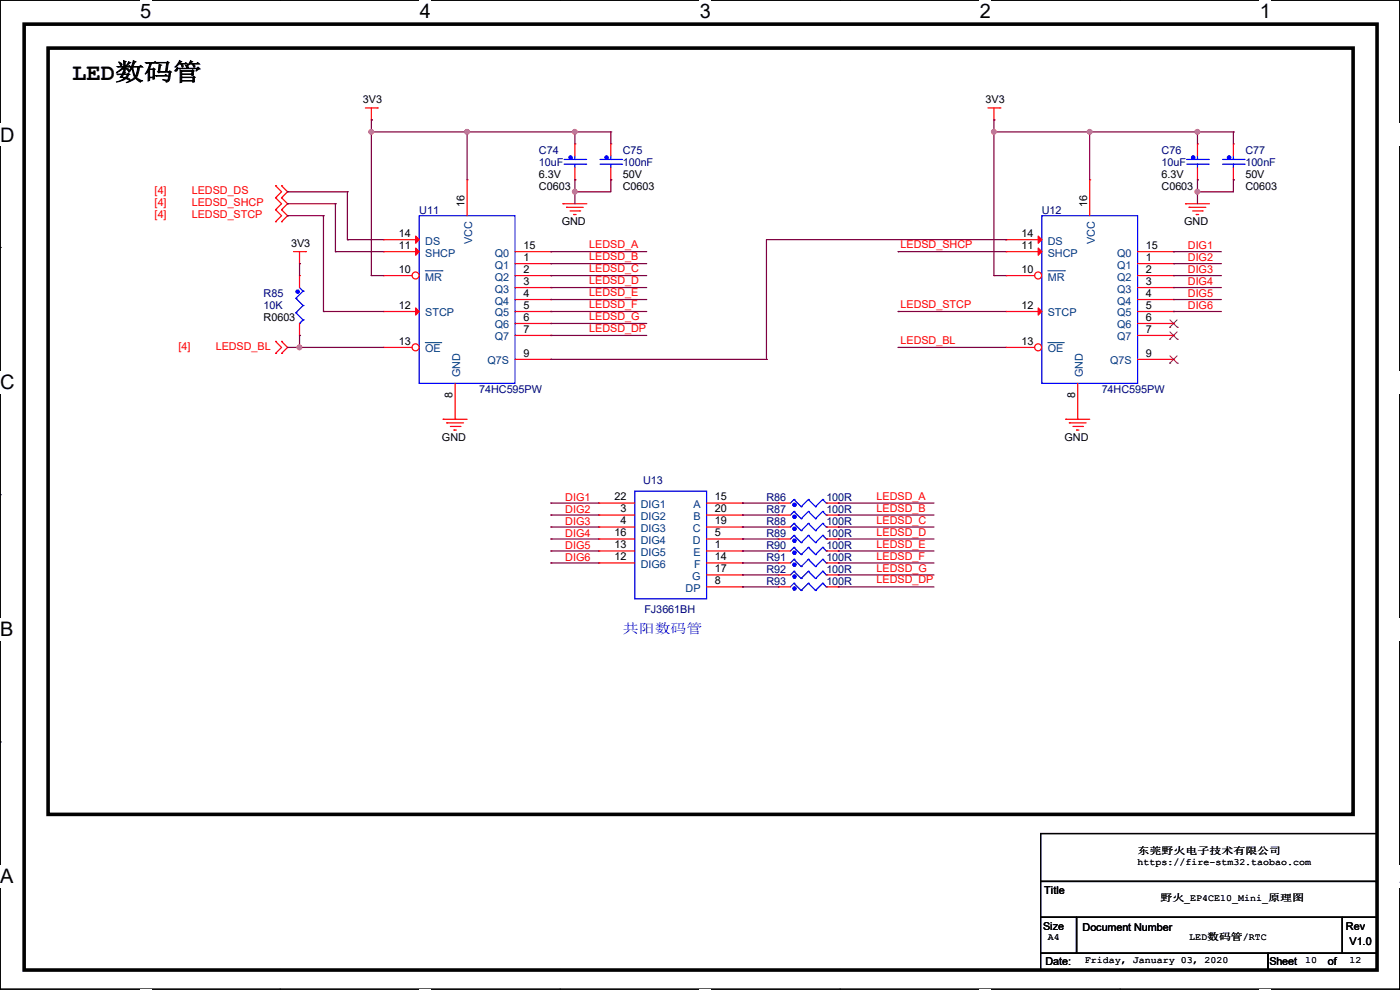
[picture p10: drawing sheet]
<svg xmlns="http://www.w3.org/2000/svg" width="297mm" height="210mm" viewBox="0 0 297 210" stroke-linecap="round" stroke-linejoin="round" font-family="sans-serif">
<path d="M0 0h297v209.8h-297z" fill="none" stroke="#000" stroke-width=".25"/>
<g fill="#fff">
<path d="M29.7 0h2.4v4.8h-2.4z"/>
<path d="M29.7 209.8h2.4v.2h-2.4z"/>
</g>
<path d="M59.4 0h.1M59.4 209.8h.1" fill="none" stroke="#000" stroke-width=".25"/>
<g fill="#fff">
<path d="M89.1 0h2.3v4.8h-2.3z"/>
<path d="M89.1 209.8h2.3v.2h-2.3z"/>
</g>
<path d="M118.8 0h.1M118.8 209.8h.1" fill="none" stroke="#000" stroke-width=".25"/>
<g fill="#fff">
<path d="M148.5 0h2.3v4.8h-2.3z"/>
<path d="M148.5 209.8h2.3v.2h-2.3z"/>
</g>
<path d="M178.2 0h.1M178.2 209.8h.1" fill="none" stroke="#000" stroke-width=".25"/>
<g fill="#fff">
<path d="M207.9 0h2.3v4.8h-2.3z"/>
<path d="M207.9 209.8h2.3v.2h-2.3z"/>
</g>
<path d="M237.6 0h.1M237.6 209.8h.1" fill="none" stroke="#000" stroke-width=".25"/>
<g fill="#fff">
<path d="M267.3 0h2.3v4.8h-2.3z"/>
<path d="M267.3 209.8h2.3v.2h-2.3z"/>
<path d="M0 26.2h3.1v4.8h-3.1z"/>
<path d="M297 26.2v4.8z"/>
<path d="M0 78.7h3.1v4.7h-3.1z"/>
<path d="M297 78.7v4.7z"/>
</g>
<path d="M0 52.5h.1M297 52.5h.1" fill="none" stroke="#000" stroke-width=".25"/>
<g fill="#fff">
<path d="M0 131.1h2.9v4.8h-2.9z"/>
<path d="M297 131.1v4.8z"/>
</g>
<path d="M0 104.9h.1M297 104.9h.1" fill="none" stroke="#000" stroke-width=".25"/>
<g fill="#fff">
<path d="M0 183.6h2.9v4.7h-2.9z"/>
<path d="M296.9 183.6h.1v4.7h-.1z"/>
</g>
<path d="M0 157.4h.1M297 157.4h.1M220.8 176.8h71.3v10.2h-71.3zM220.8 187h71.3v7.6h-71.3zM220.8 194.6h7.6v7.6h-7.6zM228.4 194.6h56.4v7.6h-56.4zM284.8 194.6h7.3v7.6h-7.3zM220.8 202.2h48.2v3.6h-48.2zM269 202.2h23.1v3.6h-23.1z" fill="none" stroke="#000" stroke-width=".25"/>
<path d="M5.1 5.1h287v200.7h-287zM10.2 10.2h276.9v162.6h-276.9z" fill="none" stroke="#000" stroke-width=".76"/>
<g fill="none" stroke="#f00" stroke-width=".25">
<path d="M58.5 39.4h.1M58.5 39.4l1.2 1.3-1.2 1.3M59.7 39.4h.1M59.7 39.4l1.3 1.3-1.3 1.3M77.5 22.9h2.6M78.8 25.4h.1M78.8 22.9v2.5M80.1 22.9h.1M129.6 30.5h.1M129.6 38.1h.1M129.6 30.5v2.6M129.6 35.6v2.5"/>
<path d="M209.6 22.9h2.5M210.9 25.4h.1M210.9 22.9v2.5M212.1 22.9h.1M58.5 42h.1M58.5 44.5h.1M58.5 47h.1M58.5 42l1.2 1.2-1.2 1.3M58.5 44.5l1.2 1.3-1.2 1.2M59.7 42h.1M59.7 44.5h.1M59.7 47h.1"/>
<path d="M59.7 42l1.3 1.2-1.3 1.3M59.7 44.5l1.3 1.3-1.3 1.2M62.3 53.4h2.5M63.5 55.9h.1M63.5 58.5h.1M63.5 53.4v2.5M63.5 58.5v2.5M64.8 53.4h.1M119.4 43.2h.1M119.4 43.2h5.1M120.2 44h.1M120.2 44h3.5"/>
<path d="M120.9 44.7h2.1M121.7 45.5h.1M121.7 45.5h.5M123 44.7h.1M251.5 43.2h.1M251.5 43.2h5.1M252.3 44h.1M252.3 44h3.5M253 44.7h2.1M253.8 45.5h.1M253.8 45.5h.5M255.1 44.7h.1"/>
<path d="M58.5 72.4h.1M58.5 75h.1M58.5 72.4l1.2 1.3-1.2 1.3M59.7 75h.1M59.7 72.4h.1M59.7 72.4l1.3 1.3-1.3 1.3M63.5 71.2h.1M63.5 68.6v2.6M94 88.9h.1M94 88.9h5.1M94.8 89.7h.1M94.8 89.7h3.5"/>
<path d="M95.5 90.5h2.1M96.3 91.2h.1M96.3 91.2h.5M97.6 90.5h.1M226.1 88.9h.1M226.1 88.9h5.1M226.9 89.7h.1M226.9 89.7h3.5M227.6 90.5h2.1M228.4 91.2h.1M228.4 91.2h.5M229.7 90.5h.1"/>
<path d="M127 119.4h.1M127 116.9h.1M127 114.3h.1M127 111.8h.1M127 109.3h.1M127 106.7h.1M127 111.8h7.7M127 116.9h7.7M127 106.7h7.7M127 119.4h7.7M127 114.3h7.7M127 109.3h7.7"/>
<path d="M149.9 111.8h7.6M149.9 116.9h7.6M149.9 106.7h7.6M149.9 119.4h7.6M149.9 114.3h7.6M149.9 109.3h7.6M157.5 119.4h.1M157.5 116.9h.1M157.5 114.3h.1M157.5 111.8h.1M157.5 109.3h.1M157.5 106.7h.1"/>
<path d="M165.1 111.8h.1M165.1 116.9h.1M165.1 106.7h.1M165.1 119.4h.1M165.1 111.8h2.6M165.1 116.9h2.6M165.1 106.7h2.6M165.1 119.4h2.6M175.3 111.8h2.5M175.3 116.9h2.5M175.3 106.7h2.5M175.3 119.4h2.5"/>
<path d="M177.8 111.8h.1M177.8 116.9h.1M177.8 106.7h.1M177.8 119.4h.1M149.9 122h7.6M149.9 124.5h7.6M157.5 124.5h.1M157.5 122h.1M165.1 122h.1M165.1 124.5h.1M165.1 122h2.6M165.1 124.5h2.6"/>
<path d="M175.3 122h2.5M175.3 124.5h2.5M177.8 122h.1M177.8 124.5h.1"/>
</g>
<g fill="none" stroke="#00f" stroke-width=".25">
<path d="M127.3 34.8h4.6M127.3 33.8h4.6M129.6 34.8h.1M129.6 33.8h.1M129.6 33.1v.7M129.6 34.8v.8M131.9 34.8h.1M131.9 33.8h.1M88.9 45.8h20.4v35.5h-20.4zM62.8 63.3h.1M62.8 66.3h.1M62.8 63.3l1.5 1.5"/>
<path d="M62.8 66.3l1.5 1.6M63.5 68.6h.1M63.5 61l.8 .8M64.3 61.8h.1M64.3 64.8h.1M64.3 67.9h.1M64.3 61.8l-1.5 1.5M64.3 64.8l-1.5 1.5M64.3 67.9l-.8 .7M134.7 104.2h15.2v22.8h-15.2zM168.4 111h.1M168.4 116.1h.1"/>
<path d="M168.4 106h.1M168.4 118.7h.1M168.4 111l-.7 .8M168.4 111l1.6 1.6M168.4 116.1l-.7 .8M168.4 116.1l1.6 1.5M168.4 106l-.7 .7M168.4 106l1.6 1.5M168.4 118.7l-.7 .7M168.4 118.7l1.6 1.5M170 112.6h.1M170 117.6h.1"/>
<path d="M170 107.5h.1M171.5 111h.1M171.5 116.1h.1M171.5 106h.1M171.5 118.7h.1M171.5 111l-1.5 1.6M171.5 111l1.5 1.6M171.5 116.1l-1.5 1.5M171.5 116.1l1.5 1.5M171.5 106l-1.5 1.5M171.5 106l1.5 1.5M171.5 118.7l-1.5 1.5"/>
<path d="M171.5 118.7l1.5 1.5M173 112.6h.1M173 117.6h.1M173 107.5h.1M174.5 111h.1M174.5 116.1h.1M174.5 106h.1M174.5 118.7h.1M174.5 111l-1.5 1.6M174.5 111l.8 .8M174.5 116.1l-1.5 1.5M174.5 116.1l.8 .8"/>
<path d="M174.5 106l-1.5 1.5M174.5 106l.8 .7M174.5 118.7l-1.5 1.5M174.5 118.7l.8 .7M175.3 111.8h.1M175.3 116.9h.1M175.3 106.7h.1M175.3 119.4h.1M168.4 121.2h.1M168.4 123.7h.1M168.4 121.2l-.7 .8M168.4 121.2l1.6 1.5"/>
<path d="M168.4 123.7l-.7 .8M168.4 123.7l1.6 1.6M170 122.7h.1M170 125.3h.1M170 120.2h.1M171.5 121.2h.1M171.5 123.7h.1M171.5 121.2l-1.5 1.5M171.5 121.2l1.5 1.5M171.5 123.7l-1.5 1.6M171.5 123.7l1.5 1.6M173 122.7h.1"/>
<path d="M173 125.3h.1M173 120.2h.1M174.5 121.2h.1M174.5 123.7h.1M174.5 121.2l-1.5 1.5M174.5 121.2l.8 .8M174.5 123.7l-1.5 1.6M174.5 123.7l.8 .8M175.3 122h.1M175.3 124.5h.1"/>
</g>
<g fill="#00f" stroke="#00f" stroke-width=".25">
<circle cx="128.7" cy="33.4" r=".36"/>
<circle cx="168.5" cy="122.3" r=".36"/>
<circle cx="63.1" cy="61.9" r=".36"/>
<circle cx="168.5" cy="112.2" r=".36"/>
<circle cx="168.5" cy="117.2" r=".36"/>
<circle cx="168.5" cy="124.9" r=".36"/>
<circle cx="168.5" cy="107.1" r=".36"/>
<circle cx="168.5" cy="119.8" r=".36"/>
</g>
<circle cx="88.2" cy="58.4" r=".74" fill="#fff" stroke="#f00" stroke-width=".25"/>
<g fill="none" stroke="#f00" stroke-width=".25">
<path d="M99.1 38.1h.1M99.1 38.1v7.7M81.3 58.5h.1M81.3 50.8h.1M81.3 53.4h.1M81.3 58.5h6.1M81.3 50.8h7.6M81.3 53.4h7.6M109.3 58.5h7.6M109.3 55.9h7.6M109.3 53.4h7.6M116.9 55.9h.1"/>
<path d="M116.9 58.5h.1M116.9 53.4h.1M81.3 66.1h.1M81.3 66.1h7.6M109.3 71.2h7.6M109.3 66.1h7.6M109.3 61h7.6M109.3 63.5h7.6M116.9 71.2h.1M116.9 66.1h.1M116.9 61h.1M116.9 63.5h.1"/>
</g>
<path d="M90.2 57.4h3.6M93.8 57.4h.1" fill="none" stroke="#004080" stroke-width=".21"/>
<g fill="#f00" stroke="#f00" stroke-width=".25">
<path d="M88.2 50.1l.7 .7-.7 .8z"/>
<path d="M88.2 65.3l.7 .8-.7 .7z"/>
<path d="M88.2 52.6l.7 .8-.7 .7z"/>
</g>
<circle cx="88.2" cy="73.7" r=".74" fill="#fff" stroke="#f00" stroke-width=".25"/>
<path d="M81.3 73.7h.1M81.3 73.7h6.1M109.3 68.6h7.6M109.3 76.2h7.6M116.9 68.6h.1M116.9 76.2h.1M96.6 88.9h.1M96.6 81.3v7.6" fill="none" stroke="#f00" stroke-width=".25"/>
<path d="M90.2 72.7h3.3M93.5 72.7h.1" fill="none" stroke="#004080" stroke-width=".21"/>
<path d="M221 45.8h20.3v35.5h-20.3z" fill="none" stroke="#00f" stroke-width=".25"/>
<circle cx="220.2" cy="58.4" r=".74" fill="#fff" stroke="#f00" stroke-width=".25"/>
<g fill="none" stroke="#f00" stroke-width=".25">
<path d="M231.2 38.1h.1M231.2 38.1v7.7M213.4 58.5h.1M213.4 50.8h.1M213.4 53.4h.1M213.4 58.5h6.1M213.4 50.8h7.6M213.4 53.4h7.6M241.3 58.5h7.7M241.3 55.9h7.7M241.3 53.4h7.7M249 55.9h.1"/>
<path d="M249 58.5h.1M249 53.4h.1M213.4 66.1h.1M213.4 66.1h7.6M241.3 71.2h7.7M241.3 66.1h7.7M241.3 61h7.7M241.3 63.5h7.7M249 71.2h.1M249 66.1h.1M249 61h.1M249 63.5h.1"/>
</g>
<path d="M222.3 57.4h3.5M225.8 57.4h.1" fill="none" stroke="#004080" stroke-width=".21"/>
<g fill="#f00" stroke="#f00" stroke-width=".25">
<path d="M220.3 50.1l.7 .7-.7 .8z"/>
<path d="M220.3 65.3l.7 .8-.7 .7z"/>
<path d="M220.3 52.6l.7 .8-.7 .7z"/>
</g>
<path d="M248.2 72h.1M248.2 70.4l1.6 1.6M249.7 70.4l-1.5 1.6M249.8 72h.1" fill="none" stroke="#804000" stroke-width=".21"/>
<circle cx="220.2" cy="73.7" r=".74" fill="#fff" stroke="#f00" stroke-width=".25"/>
<g fill="none" stroke="#f00" stroke-width=".25">
<path d="M122 30.5h.1M122 38.1h.1M122 30.5v2.6M122 35.6v2.5M254 30.5h.1M254 38.1h.1M254 30.5v2.6M254 35.6v2.5M261.7 30.5h.1M261.7 38.1h.1M261.7 30.5v2.6M261.7 35.6v2.5"/>
<path d="M213.4 73.7h.1M213.4 73.7h6.1M241.3 68.6h7.7M241.3 76.2h7.7M249 68.6h.1M249 76.2h.1M228.6 88.9h.1M228.6 81.3v7.6M165.1 109.3h.1M165.1 114.3h.1M165.1 109.3h2.6M165.1 114.3h2.6"/>
<path d="M175.3 109.3h2.5M175.3 114.3h2.5M177.8 109.3h.1M177.8 114.3h.1"/>
</g>
<path d="M222.3 72.7h3.3M225.6 72.7h.1" fill="none" stroke="#004080" stroke-width=".21"/>
<path d="M248.2 69.4h.1M248.2 77h.1M248.2 67.9l1.6 1.5M248.2 75.5l1.6 1.5M249.7 67.9l-1.5 1.5M249.7 75.5l-1.5 1.5M249.8 69.4h.1M249.8 77h.1" fill="none" stroke="#804000" stroke-width=".21"/>
<g fill="none" stroke="#00f" stroke-width=".25">
<path d="M119.7 34.8h4.5M119.7 33.8h4.5M122 34.8h.1M122 33.8h.1M122 33.1v.7M122 34.8v.8M124.2 34.8h.1M124.2 33.8h.1M251.8 34.8h4.5M251.8 33.8h4.5M254 34.8h.1M254 33.8h.1"/>
<path d="M254 33.1v.7M254 34.8v.8M256.3 34.8h.1M256.3 33.8h.1M259.4 34.8h4.5M259.4 33.8h4.5M261.7 34.8h.1M261.7 33.8h.1M261.7 33.1v.7M261.7 34.8v.8M263.9 34.8h.1M263.9 33.8h.1"/>
<path d="M168.4 108.5h.1M168.4 113.6h.1M168.4 108.5l-.7 .8M168.4 108.5l1.6 1.5M168.4 113.6l-.7 .7M168.4 113.6l1.6 1.5M170 110h.1M170 115.1h.1M171.5 108.5h.1M171.5 113.6h.1M171.5 108.5l-1.5 1.5M171.5 108.5l1.5 1.5"/>
<path d="M171.5 113.6l-1.5 1.5M171.5 113.6l1.5 1.5M173 110h.1M173 115.1h.1M174.5 108.5h.1M174.5 113.6h.1M174.5 108.5l-1.5 1.5M174.5 108.5l.8 .8M174.5 113.6l-1.5 1.5M174.5 113.6l.8 .7M175.3 109.3h.1M175.3 114.3h.1"/>
</g>
<g fill="#00f" stroke="#00f" stroke-width=".25">
<circle cx="253.1" cy="33.4" r=".36"/>
<circle cx="168.5" cy="109.6" r=".36"/>
<circle cx="121.1" cy="33.4" r=".36"/>
<circle cx="260.8" cy="33.4" r=".36"/>
<circle cx="168.5" cy="114.7" r=".36"/>
</g>
<g fill="none" stroke="#800040" stroke-width=".25">
<path d="M78.8 28h.1M78.8 25.4h.1M78.8 28h50.8M78.8 25.4v33.1M99.1 28h.1M99.1 28v10.1M122 38.1h.1M122 28h.1M122 28v2.5M122 38.1v5.1M129.6 38.1h.1M129.6 28h.1"/>
<path d="M129.6 28v2.5M129.6 38.1v2.6h-7.6M210.9 28h.1M210.9 25.4h.1M210.9 28h50.8M210.9 25.4v33.1M231.2 28h.1M231.2 28v10.1M254 38.1h.1M254 28h.1M254 28v2.5M254 38.1v5.1"/>
<path d="M261.7 38.1h.1M261.7 28h.1M261.7 38.1v2.6h-7.7M261.7 28v2.5M61 45.8h.1M61 43.2h.1M61 40.7h.1M61 40.7h12.7M61 45.8h7.6M61 43.2h10.2M63.5 55.9h.1M63.5 55.9v2.6"/>
<path d="M68.6 45.8h.1M68.6 45.8v20.3M71.2 43.2h.1M71.2 53.4h.1M71.2 53.4h10.1M71.2 43.2v10.2M73.7 40.7h.1M73.7 50.8h.1M73.7 40.7v10.1M73.7 50.8h7.6M78.8 58.5h.1M78.8 58.5h2.5"/>
<path d="M116.9 53.4h.1M116.9 55.9h.1M116.9 58.5h.1M116.9 53.4h20.3M116.9 55.9h20.3M116.9 58.5h20.3M122 40.7h.1M190.5 53.4h.1M190.5 53.4h22.9M210.9 58.5h.1M210.9 58.5h2.5M213.4 50.8h.1"/>
<path d="M213.4 50.8h-50.8v25.4M249 53.4h.1M249 55.9h.1M249 58.5h.1M249 53.4h10.1M249 55.9h10.1M249 58.5h10.1M254 40.7h.1M61 73.7h.1M61 73.7h20.3M63.5 71.2h.1M63.5 73.7h.1"/>
<path d="M63.5 71.2v2.5M68.6 66.1h.1M68.6 66.1h12.7M116.9 61h.1M116.9 66.1h.1M116.9 68.6h.1M116.9 63.5h.1M116.9 71.2h.1M116.9 76.2h.1M116.9 61h20.3M116.9 66.1h20.3M116.9 68.6h20.3"/>
<path d="M116.9 63.5h20.3M116.9 71.2h20.3M116.9 76.2h45.7M162.6 76.2h.1M190.5 73.7h.1M190.5 66.1h.1M190.5 73.7h22.9M190.5 66.1h22.9M249 61h.1M249 63.5h.1M249 66.1h.1M249 61h10.1"/>
<path d="M249 66.1h10.1M249 63.5h10.1M116.9 106.7h.1M116.9 109.3h.1M116.9 111.8h.1M116.9 114.3h.1M116.9 116.9h.1M116.9 119.4h.1M116.9 106.7h10.1M116.9 109.3h10.1M116.9 111.8h10.1M116.9 114.3h10.1"/>
<path d="M116.9 116.9h10.1M116.9 119.4h10.1M157.5 106.7h.1M157.5 109.3h.1M157.5 111.8h.1M157.5 114.3h.1M157.5 116.9h.1M157.5 119.4h.1M157.5 106.7h7.6M157.5 109.3h7.6M157.5 111.8h7.6M157.5 114.3h7.6"/>
<path d="M157.5 116.9h7.6M157.5 119.4h7.6M177.8 106.7h.1M177.8 109.3h.1M177.8 111.8h.1M177.8 114.3h.1M177.8 119.4h.1M177.8 116.9h.1M177.8 106.7h20.4M177.8 109.3h20.4M177.8 111.8h20.4M177.8 114.3h20.4"/>
<path d="M177.8 116.9h20.4M177.8 119.4h20.4M157.5 122h.1M157.5 124.5h.1M157.5 122h7.6M157.5 124.5h7.6M177.8 122h.1M177.8 124.5h.1M177.8 122h20.4M177.8 124.5h20.4"/>
</g>
<g fill="#f0f" stroke="#f0f" stroke-width=".25">
<circle cx="121.9" cy="40.7" r=".49"/>
<circle cx="121.9" cy="28" r=".49"/>
<circle cx="99.1" cy="28" r=".49"/>
<circle cx="63.5" cy="73.7" r=".49"/>
<circle cx="78.8" cy="28" r=".49"/>
<circle cx="254" cy="28" r=".49"/>
<circle cx="231.2" cy="28" r=".49"/>
<circle cx="254" cy="40.7" r=".49"/>
<circle cx="210.8" cy="28" r=".49"/>
</g>
<text font-size="5.1" x="15.3" y="17">LED数码管</text>
<g font-size="4.2">
<text x="29.7" y="3.9">5</text>
<text x="89.1" y="3.9">4</text>
<text x="148.5" y="3.9">3</text>
<text x="207.9" y="3.9">2</text>
<text x="267.3" y="3.9">1</text>
<text x="0" y="30.1">D</text>
<text x="0" y="82.5">C</text>
<text x="0" y="135">B</text>
<text x="0" y="187.4">A</text>
<text x="297" y="187.4">A</text>
</g>
<text font-size="2.8" fill="#00f" x="132.1" y="134.4">共阳数码管</text>
<g font-size="2.3">
<text x="77" y="21.9">3V3</text>
<text x="209.1" y="21.9">3V3</text>
<text x="114.3" y="37.7">6.3V</text>
<text x="114.3" y="40.2">C0603</text>
<text x="132.1" y="37.7">50V</text>
<text x="132.1" y="40.2">C0603</text>
<text x="246.4" y="37.7">6.3V</text>
<text x="246.4" y="40.2">C0603</text>
<text x="264.2" y="37.7">50V</text>
<text x="264.2" y="40.2">C0603</text>
<text x="98.6" y="44" transform="rotate(-90 98.6 44)">16</text>
<text x="119.2" y="47.8">GND</text>
<text x="230.6" y="44" transform="rotate(-90 230.6 44)">16</text>
<text x="251.3" y="47.8">GND</text>
<text x="61.8" y="52.4">3V3</text>
<text x="84.6" y="50.3">14</text>
<text x="84.6" y="52.8">11</text>
<text x="111" y="52.8">15</text>
<text x="216.7" y="50.3">14</text>
<text x="216.7" y="52.8">11</text>
<text x="243.1" y="52.8">15</text>
<text x="84.6" y="57.9">10</text>
<text x="111" y="55.4">1</text>
<text x="111" y="57.9">2</text>
<text x="216.7" y="57.9">10</text>
<text x="243.1" y="55.4">1</text>
<text x="243.1" y="57.9">2</text>
<text x="84.6" y="65.5">12</text>
<text x="111" y="65.5">5</text>
<text x="111" y="60.5">3</text>
<text x="111" y="63">4</text>
<text x="216.7" y="65.5">12</text>
<text x="243.1" y="65.5">5</text>
<text x="243.1" y="60.5">3</text>
<text x="243.1" y="63">4</text>
<text x="55.9" y="68.2">R0603</text>
<text x="111" y="70.6">7</text>
<text x="111" y="68.1">6</text>
<text x="243.1" y="70.6">7</text>
<text x="243.1" y="68.1">6</text>
<text x="84.6" y="73.2">13</text>
<text x="111" y="75.7">9</text>
<text x="216.7" y="73.2">13</text>
<text x="243.1" y="75.7">9</text>
<text x="96" y="84.4" transform="rotate(-90 96 84.4)">8</text>
<text x="228.1" y="84.4" transform="rotate(-90 228.1 84.4)">8</text>
<text x="93.8" y="93.6">GND</text>
<text x="225.9" y="93.6">GND</text>
<text x="130.3" y="106.2">22</text>
<text x="151.7" y="106.2">15</text>
<text x="130.3" y="113.8">16</text>
<text x="131.6" y="111.3">4</text>
<text x="131.6" y="108.7">3</text>
<text x="151.7" y="113.8">5</text>
<text x="151.7" y="111.3">19</text>
<text x="151.7" y="108.7">20</text>
<text x="130.3" y="118.9">12</text>
<text x="130.3" y="116.3">13</text>
<text x="151.7" y="118.9">14</text>
<text x="151.7" y="116.3">1</text>
<text x="151.7" y="124">8</text>
<text x="151.7" y="121.4">17</text>
<text x="221.5" y="189.6">Title</text>
<text x="221.3" y="197.2">Size</text>
<text x="229.7" y="197.4">Document Number</text>
<text x="285.5" y="197.2">Rev</text>
<text x="286.3" y="200.5">V1.0</text>
<text x="221.8" y="204.8">Date:</text>
<text x="269.3" y="204.8">Sheet</text>
<text x="281.7" y="204.8">of</text>
</g>
<g font-size="2.3" fill="#000080">
<text x="114.3" y="32.6">C74</text>
<text x="114.3" y="35.1">10uF</text>
<text x="132.1" y="32.6">C75</text>
<text x="132.1" y="35.1">100nF</text>
<text x="246.4" y="32.6">C76</text>
<text x="246.4" y="35.1">10uF</text>
<text x="264.2" y="32.6">C77</text>
<text x="264.2" y="35.1">100nF</text>
<text x="88.9" y="45.3">U11</text>
<text x="221" y="45.3">U12</text>
<text x="55.9" y="63.1">R85</text>
<text x="55.9" y="65.6">10K</text>
<text x="101.6" y="83.4">74HC595PW</text>
<text x="233.7" y="83.4">74HC595PW</text>
<text x="136.4" y="102.7">U13</text>
<text x="162.6" y="106.3">R86</text>
<text x="175.3" y="106.3">100R</text>
<text x="162.6" y="111.3">R88</text>
<text x="162.6" y="108.8">R87</text>
<text x="162.6" y="113.9">R89</text>
<text x="175.3" y="111.3">100R</text>
<text x="175.3" y="108.8">100R</text>
<text x="175.3" y="113.9">100R</text>
<text x="162.6" y="116.4">R90</text>
<text x="162.6" y="119">R91</text>
<text x="175.3" y="116.4">100R</text>
<text x="175.3" y="119">100R</text>
<text x="162.6" y="121.5">R92</text>
<text x="162.6" y="124">R93</text>
<text x="175.3" y="121.5">100R</text>
<text x="175.3" y="124">100R</text>
<text x="136.7" y="130.1">FJ3661BH</text>
</g>
<g font-size="2.3" fill="#f00">
<text x="32.8" y="41.2">[4]</text>
<text x="40.7" y="41.2">LEDSD_DS</text>
<text x="32.8" y="43.8">[4]</text>
<text x="32.8" y="46.3">[4]</text>
<text x="40.7" y="43.8">LEDSD_SHCP</text>
<text x="40.7" y="46.3">LEDSD_STCP</text>
<text x="125" y="52.7">LEDSD_A</text>
<text x="191.1" y="52.7">LEDSD_SHCP</text>
<text x="252" y="52.9">DIG1</text>
<text x="125" y="55.2">LEDSD_B</text>
<text x="125" y="57.7">LEDSD_C</text>
<text x="252" y="55.4">DIG2</text>
<text x="252" y="58">DIG3</text>
<text x="125" y="60.3">LEDSD_D</text>
<text x="125" y="65.4">LEDSD_F</text>
<text x="125" y="62.8">LEDSD_E</text>
<text x="191.1" y="65.4">LEDSD_STCP</text>
<text x="252" y="60.5">DIG4</text>
<text x="252" y="63">DIG5</text>
<text x="252" y="65.6">DIG6</text>
<text x="125" y="67.9">LEDSD_G</text>
<text x="125" y="70.4">LEDSD_DP</text>
<text x="37.9" y="74.3">[4]</text>
<text x="45.8" y="74.3">LEDSD_BL</text>
<text x="191.1" y="73">LEDSD_BL</text>
<text x="119.9" y="106.2">DIG1</text>
<text x="186" y="106">LEDSD_A</text>
<text x="119.9" y="108.8">DIG2</text>
<text x="119.9" y="111.3">DIG3</text>
<text x="119.9" y="113.8">DIG4</text>
<text x="186" y="108.5">LEDSD_B</text>
<text x="186" y="111.1">LEDSD_C</text>
<text x="186" y="113.6">LEDSD_D</text>
<text x="119.9" y="116.4">DIG5</text>
<text x="119.9" y="118.9">DIG6</text>
<text x="186" y="118.7">LEDSD_F</text>
<text x="186" y="116.2">LEDSD_E</text>
<text x="186" y="121.2">LEDSD_G</text>
<text x="186" y="123.8">LEDSD_DP</text>
</g>
<g font-size="2.3" fill="#004080">
<text x="90.2" y="51.9">DS</text>
<text x="100.2" y="51.9" transform="rotate(-90 100.2 51.9)">VCC</text>
<text x="222.3" y="51.9">DS</text>
<text x="232.2" y="51.9" transform="rotate(-90 232.2 51.9)">VCC</text>
<text x="90.2" y="59.5">MR</text>
<text x="90.2" y="54.4">SHCP</text>
<text x="104.9" y="57">Q1</text>
<text x="104.9" y="59.5">Q2</text>
<text x="104.9" y="54.4">Q0</text>
<text x="222.3" y="59.5">MR</text>
<text x="222.3" y="54.4">SHCP</text>
<text x="237" y="57">Q1</text>
<text x="237" y="59.5">Q2</text>
<text x="237" y="54.4">Q0</text>
<text x="104.9" y="62.1">Q3</text>
<text x="104.9" y="64.6">Q4</text>
<text x="237" y="62.1">Q3</text>
<text x="237" y="64.6">Q4</text>
<text x="90.2" y="67.1">STCP</text>
<text x="104.9" y="67.1">Q5</text>
<text x="104.9" y="69.7">Q6</text>
<text x="222.3" y="67.1">STCP</text>
<text x="237" y="67.1">Q5</text>
<text x="237" y="69.7">Q6</text>
<text x="90.2" y="74.8">OE</text>
<text x="103.4" y="77.3">Q7S</text>
<text x="104.9" y="72.2">Q7</text>
<text x="222.3" y="74.8">OE</text>
<text x="235.5" y="77.3">Q7S</text>
<text x="237" y="72.2">Q7</text>
<text x="97.6" y="80.1" transform="rotate(-90 97.6 80.1)">GND</text>
<text x="229.7" y="80.1" transform="rotate(-90 229.7 80.1)">GND</text>
<text x="135.9" y="107.8">DIG1</text>
<text x="147.1" y="107.8">A</text>
<text x="135.9" y="112.9">DIG3</text>
<text x="135.9" y="110.3">DIG2</text>
<text x="147" y="112.9">C</text>
<text x="147.1" y="110.3">B</text>
<text x="135.9" y="117.9">DIG5</text>
<text x="135.9" y="115.4">DIG4</text>
<text x="147" y="115.4">D</text>
<text x="147.1" y="117.9">E</text>
<text x="135.9" y="120.5">DIG6</text>
<text x="145.5" y="125.6">DP</text>
<text x="146.9" y="123">G</text>
<text x="147.2" y="120.5">F</text>
</g>
<g font-size="2">
<text x="241.3" y="181.2">东莞野火电子技术有限公司</text>
<text x="241.3" y="183.5">https://fire-stm32.taobao.com</text>
<text x="246.2" y="191.1">野火_EP4CE10_Mini_原理图</text>
<text x="222.3" y="199.5">A4</text>
<text x="252.3" y="199.5">LED数码管/RTC</text>
<text x="230.2" y="204.3">Friday, January 03, 2020</text>
<text x="276.9" y="204.3">10</text>
<text x="286.3" y="204.3">12</text>
</g>
</svg>
